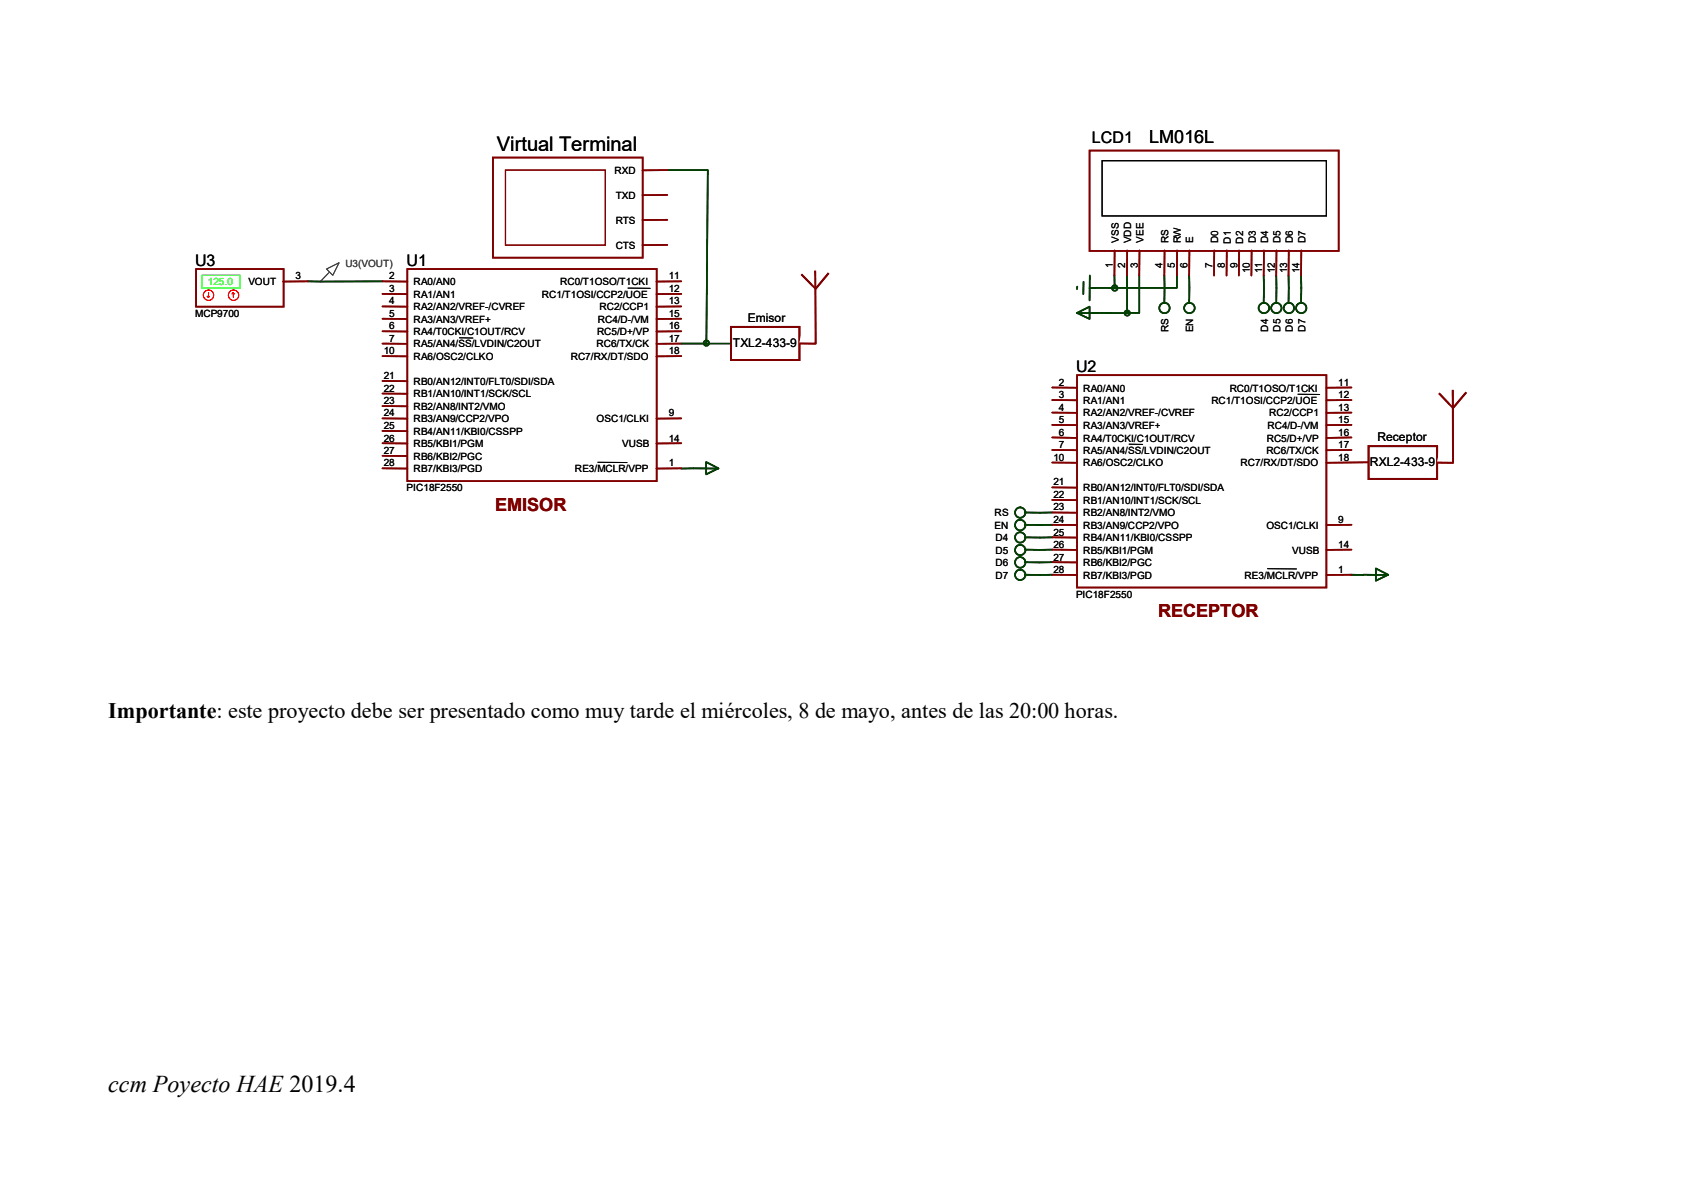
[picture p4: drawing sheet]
<svg xmlns="http://www.w3.org/2000/svg" width="297mm" height="210mm" viewBox="0 0 297 210" stroke-linecap="round" stroke-linejoin="round" font-family="sans-serif">
<g fill="none" stroke="#004000" stroke-width=".3">
<path d="M189.1 54.9l2.2-1.1v2.2zM189.1 54.9h8.7M189.1 50.3v.4M190.2 49.4v2.2M191.3 50.5h4.3M191.3 48.3v4.4M195.6 48.3l.1 2.2M197.8 48.3l.1 6.6M200 48.3v6.6h-2.2M204.4 48.3v4.8M206.6 48.3v2.2h-11M208.7 48.3v4.8"/>
<path d="M221.8 48.3v4.8M224 48.3v4.8M226.2 48.3v4.8M228.4 48.3v4.8M179.9 98.6h4.8M179.9 96.4h4.8M179.9 94.3h4.8M179.9 92.1h4.8M179.9 89.9h4.8M241.5 99.7l2.2 1.1-2.2 1.1zM179.9 100.8h4.8M237.1 100.8l2.2 .1"/>
<path d="M239.3 100.8l4.4 .1"/>
<circle cx="195.7" cy="50.5" r=".49"/>
<circle cx="197.9" cy="54.9" r=".46"/>
<circle cx="204.4" cy="54" r=".91"/>
<circle cx="208.8" cy="54" r=".92"/>
<circle cx="221.9" cy="54" r=".92"/>
<circle cx="224" cy="54" r=".91"/>
<circle cx="226.3" cy="54" r=".91"/>
<circle cx="228.4" cy="54" r=".91"/>
<circle cx="179.1" cy="96.5" r=".91"/>
<circle cx="179.1" cy="94.3" r=".91"/>
<circle cx="179.1" cy="89.9" r=".91"/>
<circle cx="179.1" cy="98.7" r=".92"/>
<circle cx="179.1" cy="92.1" r=".92"/>
<circle cx="179.1" cy="100.9" r=".91"/>
</g>
<g fill="none" stroke="#800000" stroke-width=".3">
<path d="M191.3 26.4h43.7v17.6h-43.7zM195.7 43.9l-.1 4.4M197.9 43.9l-.1 4.4M200 43.9v4.4M204.4 43.9v4.4M206.6 43.9v4.4M208.8 43.9l-.1 4.4M213.1 43.9v4.4M215.3 43.9v4.4M217.5 43.9v4.4M219.7 43.9v4.4M221.9 43.9l-.1 4.4"/>
<path d="M224.1 43.9l-.1 4.4M226.2 43.9v4.4M228.4 43.9v4.4M184.7 68h4.4M184.7 70.2h4.4M184.7 72.4h4.4M184.7 74.5l4.4 .1M184.7 76.8h4.4M184.7 79h4.4M189.1 65.8h43.7v37.3h-43.7zM237.2 68h-4.4M237.2 70.2h-4.4"/>
<path d="M237.2 72.4h-4.4M237.2 74.5l-4.4 .1M237.2 76.8h-4.4M237.2 79h-4.4M184.7 81.2h4.4M184.7 85.5l4.4 .1M184.7 87.7l4.4 .1M184.7 89.9l4.4 .1M184.7 92.1h4.4M184.7 94.3h4.4M184.7 96.4l4.4 .1M184.7 98.6l4.4 .1"/>
<path d="M237.2 92.1h-4.4M237.2 96.4l-4.4 .1M240.2 81.1l-7.4 .1M184.7 100.8l4.4 .1M237.2 100.8l-4.4 .1"/>
</g>
<path d="M198.2 77.9l2.4 .1M227.8 69.2h3.8M222.5 99.8h5.1" fill="none" stroke="#000" stroke-width=".18"/>
<path d="M193.5 28.2h39.3v9.7h-39.3z" fill="none" stroke="#000" stroke-width=".21"/>
<path d="M240.2 78.3h12.1v5.7h-12.1z" fill="none" stroke="#800000" stroke-width=".34"/>
<path d="M255 68.4l.1 12.8h-2.9z" fill="#fff"/>
<path d="M240.2 78.3h12.1v5.7h-12.1zM255 68.4l.1 12.8h-2.9M257.4 68.8l-2.3 2.8-2.5-2.6" fill="none" stroke="#800000" stroke-width=".34"/>
<g fill="none" stroke="#004000" stroke-width=".3">
<path d="M189.1 54.9l2.2-1.1v2.2zM189.1 54.9h8.7M189.1 50.3v.4M190.2 49.4v2.2M191.3 50.5h4.3M191.3 48.3v4.4M195.6 48.3l.1 2.2M197.8 48.3l.1 6.6M200 48.3v6.6h-2.2M204.4 48.3v4.8M206.6 48.3v2.2h-11M208.7 48.3v4.8"/>
<path d="M221.8 48.3v4.8M224 48.3v4.8M226.2 48.3v4.8M228.4 48.3v4.8M179.9 98.6h4.8M179.9 96.4h4.8M179.9 94.3h4.8M179.9 92.1h4.8M179.9 89.9h4.8M241.5 99.7l2.2 1.1-2.2 1.1zM179.9 100.8h4.8M237.1 100.8l2.2 .1"/>
<path d="M239.3 100.8l4.4 .1"/>
<circle cx="195.7" cy="50.5" r=".49"/>
<circle cx="197.9" cy="54.9" r=".46"/>
<circle cx="204.4" cy="54" r=".91"/>
<circle cx="208.8" cy="54" r=".92"/>
<circle cx="221.9" cy="54" r=".92"/>
<circle cx="224" cy="54" r=".91"/>
<circle cx="226.3" cy="54" r=".91"/>
<circle cx="228.4" cy="54" r=".91"/>
<circle cx="179.1" cy="96.5" r=".91"/>
<circle cx="179.1" cy="94.3" r=".91"/>
<circle cx="179.1" cy="89.9" r=".91"/>
<circle cx="179.1" cy="98.7" r=".92"/>
<circle cx="179.1" cy="92.1" r=".92"/>
<circle cx="179.1" cy="100.9" r=".91"/>
</g>
<g fill="none" stroke="#800000" stroke-width=".3">
<path d="M191.3 26.4h43.7v17.6h-43.7zM195.7 43.9l-.1 4.4M197.9 43.9l-.1 4.4M200 43.9v4.4M204.4 43.9v4.4M206.6 43.9v4.4M208.8 43.9l-.1 4.4M213.1 43.9v4.4M215.3 43.9v4.4M217.5 43.9v4.4M219.7 43.9v4.4M221.9 43.9l-.1 4.4"/>
<path d="M224.1 43.9l-.1 4.4M226.2 43.9v4.4M228.4 43.9v4.4M184.7 68h4.4M184.7 70.2h4.4M184.7 72.4h4.4M184.7 74.5l4.4 .1M184.7 76.8h4.4M184.7 79h4.4M189.1 65.8h43.7v37.3h-43.7zM237.2 68h-4.4M237.2 70.2h-4.4"/>
<path d="M237.2 72.4h-4.4M237.2 74.5l-4.4 .1M237.2 76.8h-4.4M237.2 79h-4.4M184.7 81.2h4.4M184.7 85.5l4.4 .1M184.7 87.7l4.4 .1M184.7 89.9l4.4 .1M184.7 92.1h4.4M184.7 94.3h4.4M184.7 96.4l4.4 .1M184.7 98.6l4.4 .1"/>
<path d="M237.2 92.1h-4.4M237.2 96.4l-4.4 .1M240.2 81.1l-7.4 .1M184.7 100.8l4.4 .1M237.2 100.8l-4.4 .1"/>
</g>
<path d="M198.2 77.9l2.4 .1M227.8 69.2h3.8M222.5 99.8h5.1" fill="none" stroke="#000" stroke-width=".18"/>
<path d="M193.5 28.2h39.3v9.7h-39.3z" fill="none" stroke="#000" stroke-width=".21"/>
<path d="M255 68.4l.1 12.8h-2.9z" fill="#fff"/>
<path d="M128.3 57.4h12v5.8h-12zM255 68.4l.1 12.8h-2.9M257.4 68.8l-2.3 2.8-2.5-2.6" fill="none" stroke="#800000" stroke-width=".34"/>
<g fill="none" stroke="#004000" stroke-width=".3">
<path d="M54.1 49.4h13M119.6 82.2h6.5M124 81.1l2.1 1.1-2.1 1z"/>
<circle cx="124" cy="60.2" r=".46"/>
</g>
<g fill="none" stroke="#800000" stroke-width=".3">
<path d="M86.5 27.6h26.3v17.6h-26.3zM117.1 29.8l-4.3 .1M117.1 38.6h-4.3M117.1 34.2h-4.3M34.4 47.2h15.4v6.6h-15.4zM54.1 49.4h-4.4M67.1 49.4h4.4M67.1 51.6h4.4M67.1 53.8h4.4M67.1 55.9l4.4 .1M67.1 58.1l4.4 .1M71.5 47.2h43.8v37.2h-43.8z"/>
<path d="M117.1 43h-4.3M119.6 49.4h-4.4M119.6 51.6h-4.4M119.6 53.8h-4.4M119.6 55.9l-4.4 .1M119.6 58.1l-4.4 .1M67.1 60.3h4.4M67.1 62.5h4.4M67.1 66.8l4.4 .1M67.1 69l4.4 .1M67.1 71.2l4.4 .1M67.1 73.4h4.4"/>
<path d="M67.1 75.6h4.4M67.1 77.8h4.4M67.1 80h4.4M119.6 73.4h-4.4M119.6 77.8h-4.4M119.6 60.3h-4.4M119.6 62.5h-4.4M67.1 82.2h4.4M119.6 82.2h-4.4"/>
</g>
<path d="M88.7 29.8h17.6v13.2h-17.6z" fill="none" stroke="#800000" stroke-width=".21"/>
<path d="M80.6 59.3h2.4M110.2 50.5l3.9 .1M104.9 81.1l5.2 .1" fill="none" stroke="#000" stroke-width=".18"/>
<path d="M35.5 48.3h6.6v2.2h-6.6z" fill="none" stroke="#0f0" stroke-width=".18"/>
<g fill="none" stroke="#f00" stroke-width=".18">
<path d="M36.4 52l.2 .2M36.6 51.4v.8M36.8 52l-.2 .2M40.9 51.4l-.2 .2M40.9 51.4l.3 .2M40.9 51.4l.1 .8"/>
<circle cx="36.6" cy="51.8" r=".91"/>
<circle cx="41" cy="51.8" r=".91"/>
</g>
<path d="M57.3 47.2l2.2-1.1-1.1 2.2zM57.7 47.8l-1.4 1.6" fill="none" stroke="#0000c0" stroke-width=".18"/>
<path d="M143.1 47.5l.1 12.8-2.9-.1z" fill="#fff"/>
<path d="M128.3 57.4h12v5.8h-12zM143.1 47.5l.1 12.8-2.9-.1M145.5 47.9l-2.3 2.8-2.5-2.6" fill="none" stroke="#800000" stroke-width=".34"/>
<path d="M123.8 60.3h4.4" fill="none" stroke="#004000" stroke-width=".25"/>
<g fill="none" stroke="#004000" stroke-width=".3">
<path d="M117.3 29.8h6.9l-.2 30.5h-4.4M54.1 49.4h13M119.6 82.2h6.5M124 81.1l2.1 1.1-2.1 1z"/>
<circle cx="124" cy="60.2" r=".46"/>
</g>
<g fill="none" stroke="#800000" stroke-width=".3">
<path d="M86.5 27.6h26.3v17.6h-26.3zM117.1 29.8l-4.3 .1M117.1 38.6h-4.3M117.1 34.2h-4.3M34.4 47.2h15.4v6.6h-15.4zM54.1 49.4h-4.4M67.1 49.4h4.4M67.1 51.6h4.4M67.1 53.8h4.4M67.1 55.9l4.4 .1M67.1 58.1l4.4 .1M71.5 47.2h43.8v37.2h-43.8z"/>
<path d="M117.1 43h-4.3M119.6 49.4h-4.4M119.6 51.6h-4.4M119.6 53.8h-4.4M119.6 55.9l-4.4 .1M119.6 58.1l-4.4 .1M67.1 60.3h4.4M67.1 62.5h4.4M67.1 66.8l4.4 .1M67.1 69l4.4 .1M67.1 71.2l4.4 .1M67.1 73.4h4.4"/>
<path d="M67.1 75.6h4.4M67.1 77.8h4.4M67.1 80h4.4M119.6 73.4h-4.4M119.6 77.8h-4.4M119.6 60.3h-4.4M119.6 62.5h-4.4M67.1 82.2h4.4M119.6 82.2h-4.4"/>
</g>
<path d="M88.7 29.8h17.6v13.2h-17.6z" fill="none" stroke="#800000" stroke-width=".21"/>
<path d="M80.6 59.3h2.4M110.2 50.5l3.9 .1M104.9 81.1l5.2 .1" fill="none" stroke="#000" stroke-width=".18"/>
<path d="M35.5 48.3h6.6v2.2h-6.6z" fill="none" stroke="#0f0" stroke-width=".18"/>
<g fill="none" stroke="#f00" stroke-width=".18">
<path d="M36.4 52l.2 .2M36.6 51.4v.8M36.8 52l-.2 .2M40.9 51.4l-.2 .2M40.9 51.4l.3 .2M40.9 51.4l.1 .8"/>
<circle cx="36.6" cy="51.8" r=".91"/>
<circle cx="41" cy="51.8" r=".91"/>
</g>
<path d="M57.3 47.2l2.2-1.1-1.1 2.2zM57.7 47.8l-1.4 1.6" fill="none" stroke="#0000c0" stroke-width=".18"/>
<path d="M143.1 47.5l.1 12.8-2.9-.1z" fill="#fff"/>
<path d="M143.1 47.5l.1 12.8-2.9-.1M145.5 47.9l-2.3 2.8-2.5-2.6" fill="none" stroke="#800000" stroke-width=".34"/>
<path d="M123.8 60.3h4.4" fill="none" stroke="#004000" stroke-width=".25"/>
<path d="M117.3 29.8h6.9l-.2 30.5h-4.4" fill="none" stroke="#004000" stroke-width=".3"/>
<text font-size="4.2" x="19" y="191.6">ccm Poyecto HAE 2019.4</text>
<text font-size="3.9" x="19" y="125.9">Importante: este proyecto debe ser presentado como muy tarde el miércoles, 8 de mayo, antes de las 20:00 horas.</text>
<text font-size="3.5" x="87.2" y="26.4">Virtual Terminal</text>
<text font-size="3.2" x="201.7" y="25.1">LM016L</text>
<g font-size="3.2" fill="#800000">
<text x="86.9" y="89.6">EMISOR</text>
<text x="203.3" y="108.3">RECEPTOR</text>
</g>
<g font-size="2.8">
<text x="191.7" y="25.1">LCD1</text>
<text x="34.2" y="46.6">U3</text>
<text x="71.4" y="46.6">U1</text>
<text x="188.9" y="65.3">U2</text>
</g>
<g font-size="2.1">
<text x="131.3" y="56.5">Emisor</text>
<text x="128.7" y="60.9">TXL2-433-9</text>
<text x="241.8" y="77.3">Receptor</text>
<text x="240.5" y="81.8">RXL2-433-9</text>
</g>
<g font-size="1.8">
<text x="107.9" y="30.5">RXD</text>
<text x="108.1" y="34.9">TXD</text>
<text x="108.1" y="39.2">RTS</text>
<text x="108.1" y="43.6">CTS</text>
<text x="195.4" y="47" transform="rotate(-90 195.4 47)">1</text>
<text x="196.4" y="42.7" transform="rotate(-90 196.4 42.7)">VSS</text>
<text x="197.5" y="47" transform="rotate(-90 197.5 47)">2</text>
<text x="198.5" y="42.7" transform="rotate(-90 198.5 42.7)">VDD</text>
<text x="199.7" y="47" transform="rotate(-90 199.7 47)">3</text>
<text x="200.7" y="42.7" transform="rotate(-90 200.7 42.7)">VEE</text>
<text x="204.1" y="47" transform="rotate(-90 204.1 47)">4</text>
<text x="205.1" y="42.7" transform="rotate(-90 205.1 42.7)">RS</text>
<text x="206.3" y="47" transform="rotate(-90 206.3 47)">5</text>
<text x="207.3" y="42.7" transform="rotate(-90 207.3 42.7)">RW</text>
<text x="208.5" y="47" transform="rotate(-90 208.5 47)">6</text>
<text x="209.5" y="42.7" transform="rotate(-90 209.5 42.7)">E</text>
<text x="212.8" y="47" transform="rotate(-90 212.8 47)">7</text>
<text x="213.8" y="42.7" transform="rotate(-90 213.8 42.7)">D0</text>
<text x="215" y="47" transform="rotate(-90 215 47)">8</text>
<text x="216.1" y="42.8" transform="rotate(-90 216.1 42.8)">D1</text>
<text x="217.2" y="47" transform="rotate(-90 217.2 47)">9</text>
<text x="218.2" y="42.8" transform="rotate(-90 218.2 42.8)">D2</text>
<text x="219.4" y="48" transform="rotate(-90 219.4 48)">10</text>
<text x="220.4" y="42.7" transform="rotate(-90 220.4 42.7)">D3</text>
<text x="221.6" y="48" transform="rotate(-90 221.6 48)">11</text>
<text x="222.6" y="42.7" transform="rotate(-90 222.6 42.7)">D4</text>
<text x="223.8" y="48" transform="rotate(-90 223.8 48)">12</text>
<text x="224.8" y="42.7" transform="rotate(-90 224.8 42.7)">D5</text>
<text x="225.9" y="48" transform="rotate(-90 225.9 48)">13</text>
<text x="227" y="42.7" transform="rotate(-90 227 42.7)">D6</text>
<text x="228.1" y="48" transform="rotate(-90 228.1 48)">14</text>
<text x="229.2" y="42.7" transform="rotate(-90 229.2 42.7)">D7</text>
<text x="43.6" y="50">VOUT</text>
<text x="51.9" y="49">3</text>
<text x="68.3" y="49">2</text>
<text x="68.3" y="51.2">3</text>
<text x="68.3" y="53.4">4</text>
<text x="72.6" y="50">RA0/AN0</text>
<text x="72.6" y="52.2">RA1/AN1</text>
<text x="95.1" y="52.2">RC1/T1OSI/CCP2/UOE</text>
<text x="98.3" y="50">RC0/T1OSO/T1CKI</text>
<text x="117.4" y="49">11</text>
<text x="117.4" y="51.2">12</text>
<text x="117.4" y="53.4">13</text>
<text x="34.2" y="55.6">MCP9700</text>
<text x="68.3" y="55.6">5</text>
<text x="68.3" y="57.8">6</text>
<text x="68.3" y="60">7</text>
<text x="72.6" y="54.4">RA2/AN2/VREF-/CVREF</text>
<text x="72.6" y="56.6">RA3/AN3/VREF+</text>
<text x="72.6" y="58.8">RA4/T0CKI/C1OUT/RCV</text>
<text x="104.8" y="58.8">RC5/D+/VP</text>
<text x="104.9" y="56.6">RC4/D-/VM</text>
<text x="105.2" y="54.4">RC2/CCP1</text>
<text x="117.4" y="55.6">15</text>
<text x="117.4" y="57.8">16</text>
<text x="117.4" y="60">17</text>
<text x="205.1" y="58.3" transform="rotate(-90 205.1 58.3)">RS</text>
<text x="209.5" y="58.3" transform="rotate(-90 209.5 58.3)">EN</text>
<text x="222.6" y="58.2" transform="rotate(-90 222.6 58.2)">D4</text>
<text x="224.8" y="58.2" transform="rotate(-90 224.8 58.2)">D5</text>
<text x="227" y="58.2" transform="rotate(-90 227 58.2)">D6</text>
<text x="229.2" y="58.2" transform="rotate(-90 229.2 58.2)">D7</text>
<text x="67.4" y="62.1">10</text>
<text x="72.6" y="61">RA5/AN4/SS/LVDIN/C2OUT</text>
<text x="72.6" y="63.2">RA6/OSC2/CLKO</text>
<text x="100.2" y="63.2">RC7/RX/DT/SDO</text>
<text x="104.7" y="61">RC6/TX/CK</text>
<text x="117.4" y="62.1">18</text>
<text x="67.4" y="66.5">21</text>
<text x="67.4" y="68.7">22</text>
<text x="67.4" y="70.9">23</text>
<text x="72.6" y="67.5">RB0/AN12/INT0/FLT0/SDI/SDA</text>
<text x="72.6" y="69.7">RB1/AN10/INT1/SCK/SCL</text>
<text x="72.6" y="71.9">RB2/AN8/INT2/VMO</text>
<text x="185.9" y="67.7">2</text>
<text x="185.9" y="69.9">3</text>
<text x="190.2" y="68.7">RA0/AN0</text>
<text x="190.2" y="70.9">RA1/AN1</text>
<text x="212.6" y="70.9">RC1/T1OSI/CCP2/UOE</text>
<text x="215.9" y="68.7">RC0/T1OSO/T1CKI</text>
<text x="234.9" y="67.7">11</text>
<text x="234.9" y="69.9">12</text>
<text x="67.4" y="73.1">24</text>
<text x="67.4" y="75.3">25</text>
<text x="67.4" y="77.5">26</text>
<text x="72.6" y="74.1">RB3/AN9/CCP2/VPO</text>
<text x="72.6" y="76.3">RB4/AN11/KBI0/CSSPP</text>
<text x="104.7" y="74.1">OSC1/CLKI</text>
<text x="117.4" y="73.1">9</text>
<text x="117.4" y="77.5">14</text>
<text x="185.9" y="72.1">4</text>
<text x="185.9" y="74.3">5</text>
<text x="185.9" y="76.5">6</text>
<text x="190.2" y="73.1">RA2/AN2/VREF-/CVREF</text>
<text x="190.2" y="75.3">RA3/AN3/VREF+</text>
<text x="190.2" y="77.5">RA4/T0CKI/C1OUT/RCV</text>
<text x="222.4" y="77.5">RC5/D+/VP</text>
<text x="222.5" y="75.3">RC4/D-/VM</text>
<text x="222.8" y="73.1">RC2/CCP1</text>
<text x="234.9" y="72.1">13</text>
<text x="234.9" y="74.3">15</text>
<text x="234.9" y="76.5">16</text>
<text x="67.4" y="79.7">27</text>
<text x="67.4" y="81.8">28</text>
<text x="72.6" y="78.5">RB5/KBI1/PGM</text>
<text x="72.6" y="80.7">RB6/KBI2/PGC</text>
<text x="72.6" y="82.9">RB7/KBI3/PGD</text>
<text x="100.9" y="82.9">RE3/MCLR/VPP</text>
<text x="109.2" y="78.5">VUSB</text>
<text x="117.4" y="81.8">1</text>
<text x="184.9" y="80.8">10</text>
<text x="185.9" y="78.6">7</text>
<text x="190.2" y="79.6">RA5/AN4/SS/LVDIN/C2OUT</text>
<text x="190.2" y="81.8">RA6/OSC2/CLKO</text>
<text x="217.8" y="81.8">RC7/RX/DT/SDO</text>
<text x="222.3" y="79.6">RC6/TX/CK</text>
<text x="234.9" y="78.6">17</text>
<text x="234.9" y="80.8">18</text>
<text x="71.4" y="86.2">PIC18F2550</text>
<text x="184.9" y="85.2">21</text>
<text x="184.9" y="87.4">22</text>
<text x="184.9" y="89.5">23</text>
<text x="190.2" y="86.2">RB0/AN12/INT0/FLT0/SDI/SDA</text>
<text x="190.2" y="88.4">RB1/AN10/INT1/SCK/SCL</text>
<text x="174.6" y="92.8">EN</text>
<text x="174.6" y="90.6">RS</text>
<text x="174.8" y="95">D4</text>
<text x="184.9" y="91.7">24</text>
<text x="184.9" y="94">25</text>
<text x="190.2" y="90.6">RB2/AN8/INT2/VMO</text>
<text x="190.2" y="92.8">RB3/AN9/CCP2/VPO</text>
<text x="190.2" y="95">RB4/AN11/KBI0/CSSPP</text>
<text x="222.3" y="92.8">OSC1/CLKI</text>
<text x="234.9" y="91.7">9</text>
<text x="174.8" y="101.6">D7</text>
<text x="174.8" y="99.4">D6</text>
<text x="174.8" y="97.2">D5</text>
<text x="184.9" y="96.1">26</text>
<text x="184.9" y="98.3">27</text>
<text x="184.9" y="100.5">28</text>
<text x="190.2" y="97.2">RB5/KBI1/PGM</text>
<text x="190.2" y="99.4">RB6/KBI2/PGC</text>
<text x="190.2" y="101.6">RB7/KBI3/PGD</text>
<text x="218.5" y="101.6">RE3/MCLR/VPP</text>
<text x="226.8" y="97.2">VUSB</text>
<text x="234.9" y="96.1">14</text>
<text x="234.9" y="100.5">1</text>
<text x="188.9" y="104.9">PIC18F2550</text>
</g>
<text font-size="1.8" fill="#0000c0" x="60.6" y="46.8">U3(VOUT)</text>
<text font-size="1.8" fill="#0f0" x="36.5" y="50">125.0</text>
</svg>
